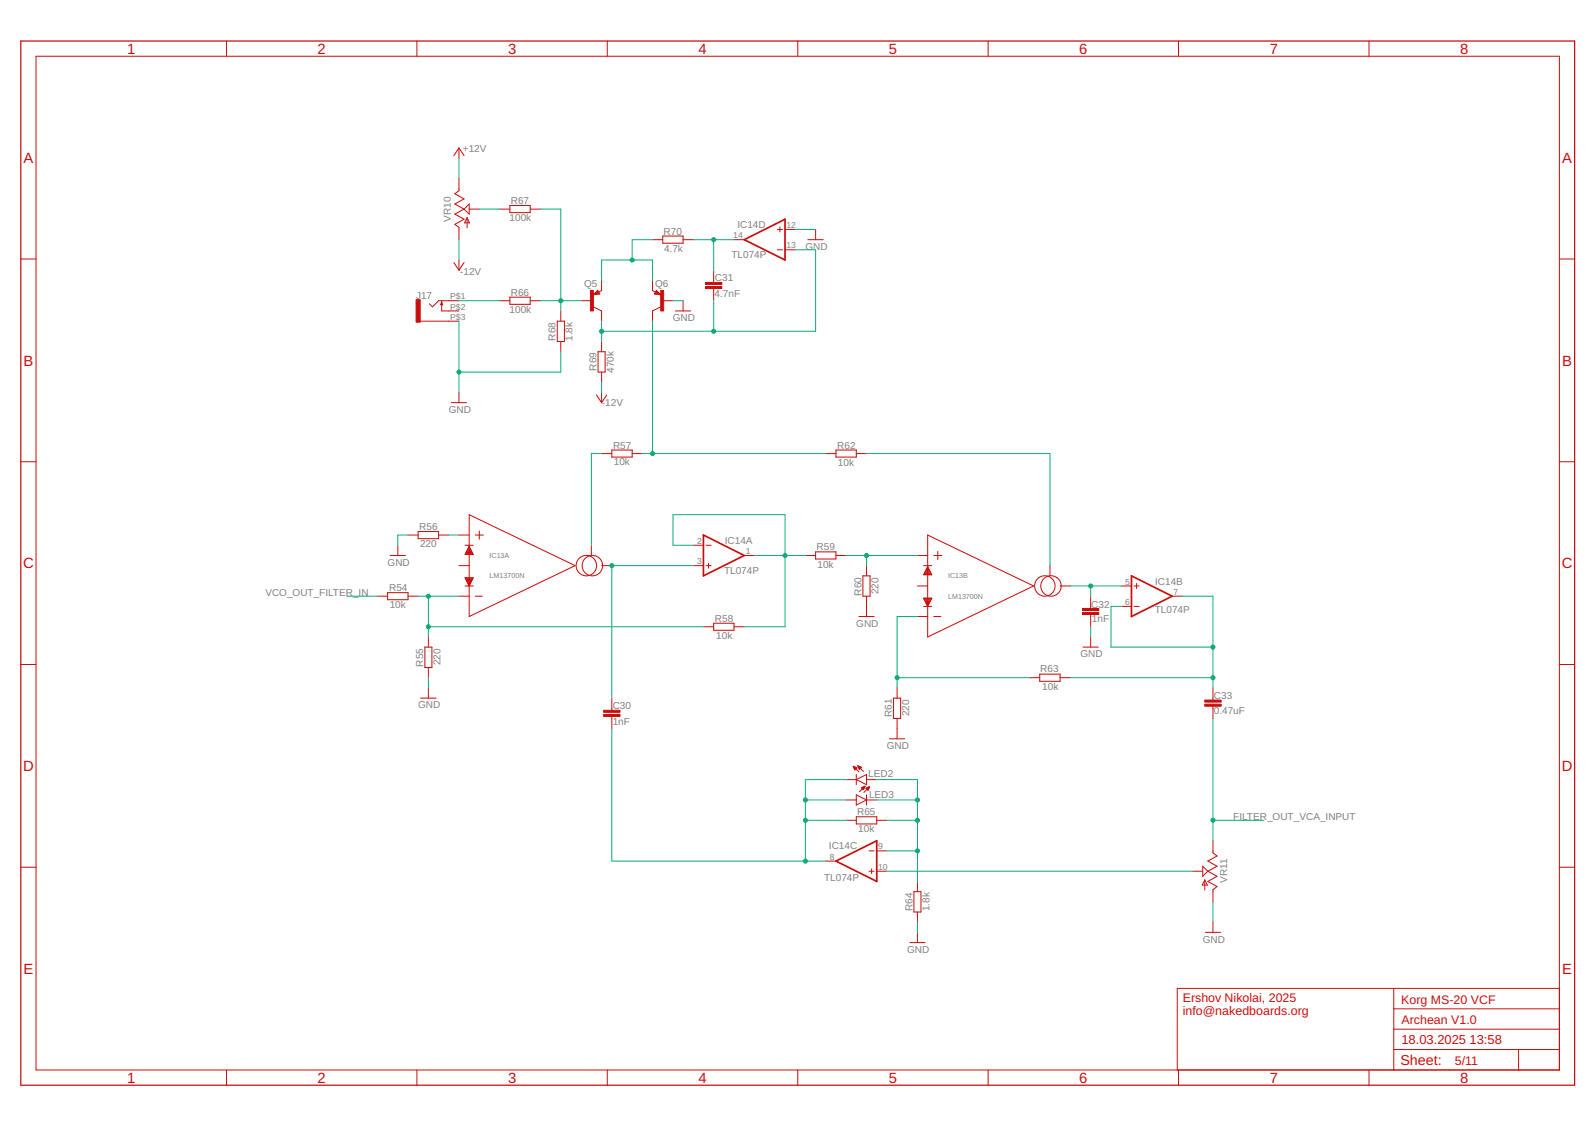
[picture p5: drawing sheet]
<svg xmlns="http://www.w3.org/2000/svg" width="297mm" height="210mm" viewBox="0 0 297 210" stroke-linecap="round" stroke-linejoin="round" font-family="sans-serif">
<g fill="none" stroke="#c90d0c" stroke-width=".19">
<path d="M6.7 10.5h283.7v188.8h-283.7zM42.2 7.6v2.9M77.6 7.6v2.9M113.1 7.6v2.9M148.6 7.6v2.9M184 7.6v2.9M219.5 7.6v2.9M255 7.6v2.9M85.5 27.6v1.8M85.5 33.3v2.2l-.8 .6 1.7 .9-1.7 1 1.7 .9M85.5 27.6l.9 1.4M85.5 27.6l-1 1.4"/>
<path d="M86.4 38.9l-1.7 1 1.7 .9-1.7 1 .8 .6v2.2M86.4 38.9l1-.9v1.9zM87.4 38.9h1.9M93.1 38.9h1.9M95 38.3h3.7v1.3h-3.7zM98.7 38.9h1.9M3.9 48.2h2.8M78.3 59.8h7.2M82.3 56.2v1.7h3.2M82.3 56.2l.1 .6h-.3zM84.5 48.9l1 1.4M85.5 56h-3.8l-1.2 1.1-.5-.5"/>
<path d="M85.5 48.4v1.9M86.4 48.9l-.9 1.4M87 40.6v1.8M87 40.6l.5 .9h-1zM93.1 56h1.9M95 55.4h3.7v1.3h-3.7zM98.7 56h1.9M103.8 59.8h1.3v3.8h-1.3zM104.4 57.9v1.9M108.2 56h1.9M110.5 57.1l1.5 .8v1.9M111.3 54.6h-.3l.3-.2 .2 .3-.8 .1 .6-.6 .3 .5"/>
<path d="M111.3 54.1l.4 .7-1.2 .1zM112 52.2v1.9l-.5 .3M121.5 44.6h1.9M121.5 52.2v1.9l.6 .3M122.2 54.1l.8 .8-1.1-.1zM122.3 54.6h.3l-.3-.2-.2 .3 .8 .1-.6-.6-.3 .5M123 57.1l-1.5 .8v1.9M123.4 44h3.8v1.3h-3.8zM123.4 56h1.9M125.8 57.9h2.8M127.2 56v1.9M127.2 44.6h1.9"/>
<path d="M132.9 50.3v2.3M132.9 53.7v2.3M136.7 44.6h1.9M144.8 42.7h.9M144.8 46.5h.9M145.2 42.3v.9M146.2 42.7h1.9M146.2 46.5h1.9M150.5 44.6h2.8M151.9 42.7v1.9M290.4 48.2h2.8M84.1 75h2.8"/>
<path d="M85.5 73.1v1.9M104.4 63.6v1.9M111.1 73.6l.9 1.4M111.4 65.5h1.3v3.8h-1.3zM112 63.6v1.9M112 69.3v1.9M112 73.1v1.9M113 73.6l-1 1.4M3.9 86h2.8M76 99.7h1.9M77.9 99h3.8v1.3h-3.8zM81.7 99.7h1.9"/>
<path d="M85.5 99.7h1.9M87.4 95.9l19.7 9.4-19.7 9.5zM88.5 99.7h1.5M89.3 98.9v1.5M112 84.5h1.9M113.9 83.8h3.8v1.3h-3.8zM117.7 84.5h1.9M153.8 84.5h1.9M155.7 83.8h3.8v1.3h-3.8zM159.5 84.5h1.9M172.8 99.7l19.7 9.4-19.7 9.5zM290.4 86h2.8"/>
<path d="M70.3 111h1.9M72.2 110.4h3.8v1.3h-3.8zM72.7 103.5h2.8M74.1 101.6v1.9M76 111h1.9M79.8 118.6v1.9M85.5 105.3h1.9M85.5 111h1.9M86.6 101.6h1.5M86.6 109.1h1.5M86.6 107.6h1.5l-.7 1.5zM86.6 103.2h1.5"/>
<path d="M86.7 107.8h1.3M86.7 103.1h1.3M86.8 107.9h1.2M86.8 102.9h1.1M86.8 108.1h1.1M86.9 102.7h1M86.9 108.3h.9M87 102.6h.8M87 108.4h.7M87 102.4h.7M87.1 108.6h.6M87.1 102.3h.5"/>
<path d="M87.2 108.7h.4M87.2 102.1h.3M87.2 108.9h.3M87.3 101.9h.2M87.3 101.8h.1M87.3 109.1h.1M87.4 101.7l.7 1.6h-1.5zM88.5 111h1.3M110.1 101.6v1.9M112 105.3h1.9M129.1 105.3h1.9M129.1 101.6h1.9"/>
<path d="M131 116.7h1.9M131.5 105.3h.9M131.5 101.6h.9M132 104.9v.9M132.9 116.1h3.8v1.3h-3.8zM136.7 116.7h1.9M138.6 103.5h1.9M150 103.5h1.9M151.9 102.8h3.8v1.3h-3.8zM155.7 103.5h1.9M160 114.8h2.8M160.7 107.3h1.3v3.7h-1.3z"/>
<path d="M161.4 105.3v2M161.4 111v3.8M170.9 103.5h1.9M170.9 109.1h1.9M170.9 114.8h1.9M172 105.3h1.5M172 112.9h1.5M172 111.4h1.5l-.7 1.5zM172 107h1.5M172.1 111.6h1.3M172.1 106.8h1.3M172.2 111.7h1.2"/>
<path d="M172.2 106.7h1.1M172.2 111.9h1.1M172.3 106.5h.9M172.3 112.1h.9M172.3 106.4h.9M172.4 112.2h.7M172.4 106.2h.7M172.5 112.4h.5M172.5 106.1h.5M172.6 112.5h.4M172.6 105.9h.3M172.6 112.7h.3"/>
<path d="M172.7 105.7h.2M172.7 112.9h.1M172.7 105.6h.1M172.8 105.5l.7 1.6h-1.5zM173.9 103.5h1.5M173.9 114.8h1.3M174.6 102.7v1.5M195.5 105.3v2M197.4 109.1h1.9M203.1 111v2.3M203.1 114.4v2.3M203.1 118.6v1.9"/>
<path d="M208.8 109.1h1.9M208.8 112.9h1.9M211.2 109.1h.9M211.2 112.9h.9M211.7 108.7v.9M218.3 111h1.9M3.9 123.8h2.8M78.4 130h2.8M79.1 120.5h1.3v3.8h-1.3zM79.8 124.3v1.9M79.8 128.1v1.9M113.9 130v2.3"/>
<path d="M113.9 133.4v2.3M165.7 137.6h2.8M166.4 130h1.3v3.8h-1.3zM167.1 128.1v1.9M167.1 133.8v3.8M191.7 126.2h1.9M193.6 125.6h3.8v1.3h-3.8zM197.4 126.2h1.9M201.7 120.5h2.8M225.9 128.1v2.3M225.9 131.5v2.3M290.4 123.8h2.8"/>
<path d="M157.6 152.8h1.9M157.6 145.2h1.9M157.6 149h1.9M158.9 142.7l1.1 1.1M158.9 142.7l.7 .3-.4 .4zM158.9 142.8h.1M159 142.9h.2M159 142.9h.4M159 143h.6M159.1 143.1h.4M159.1 143.2h.3M159.1 143.3h.2"/>
<path d="M159.2 143.3h.1M159.5 145.2l1.9-.9v1.9zM159.5 144.3v1.9M159.5 148l1.9 1-1.9 .9zM159.5 152.1h3.8v1.4h-3.8zM159.8 142.6l1 1.1M159.8 142.6l.6 .3M159.8 142.6l.2 .7 .4-.4M159.8 142.7h.1M159.8 142.8h.3M159.9 142.9h.4M159.9 142.9h.5"/>
<path d="M159.9 143h.4M160 143.1h.3M160 143.2h.2M160 143.3h.1M160.4 146.7h.6M160.5 146.8h.4M160.6 146.9h.3M160.6 146.6h.4M160.7 146.9h.2M160.7 147h.1M160.8 146.5h.2M161 146.5h.1"/>
<path d="M161.1 146.4l-1.1 1.1M161.1 146.4l-.7 .3M161.1 146.4l-.3 .7-.4-.4M161.3 146.8l.6-.3-.3 .7zM161.3 146.9h.5M161.3 146.8h.5M161.4 148v1.9M161.4 145.2h1.9M161.4 149h1.9M161.4 146.9h.4M161.5 147h.2M161.5 146.7h.4"/>
<path d="M161.6 147.1h.1M161.7 146.6h.2M161.8 158.5h1M161.9 146.5h.1M161.9 146.5l-1 1.1M163.3 158.5h1.9M163.3 152.8h1.9M225.9 156.6v2.3l.8 .5-1.8 1 1.8 .9-1.8 1M3.9 161.5h2.8M153.8 160.4h1.9M161.8 162.3h1M162.3 161.8v1"/>
<path d="M163.3 162.3h1.9M169.4 175.6h2.9M170.2 166.1h1.3v3.8h-1.3zM170.9 164.2v1.9M170.9 169.9v1.9M170.9 173.7v1.9M222.1 162.3h1.9M224 161.3l.9 1-.9 .9zM224.4 163.9v1.9M224.4 163.9l.5 .9h-1zM224.5 173.7h2.8M224.9 162.3l1.8 .9-1.8 1 1.8 .9-.8 .6v2.3"/>
<path d="M225.9 171.8v1.9M290.4 161.5h2.8M42.2 199.3v2.8M77.6 199.3v2.8M113.1 199.3v2.8M148.6 199.3v2.8M184 199.3v2.8M219.5 199.3v2.8M255 199.3v2.8M259.6 195.5h30.8M259.6 184.1v15.2M259.6 191.7h30.8"/>
<path d="M259.6 187.9h30.8M282.8 195.5v3.8M290.4 184.1h-71.2v15.2"/>
<circle cx="109.2" cy="105.3" r="1.91"/>
<circle cx="110.3" cy="105.3" r="1.91"/>
<circle cx="194.6" cy="109.1" r="1.91"/>
<circle cx="195.7" cy="109.1" r="1.91"/>
</g>
<path d="M138.6 44.6l7.6-3.8v7.6zM131 99.7l7.6 3.8-7.6 3.8zM210.7 107.3l7.6 3.7-7.6 3.8zM155.7 160.4l7.6-3.8v7.6z" fill="none" stroke="#c90d0c" stroke-width=".32"/>
<g fill="#c90d0c" stroke="#c90d0c" stroke-width=".19">
<path d="M131.4 53.4h3v.3h-3z"/>
<path d="M131.4 52.6h3v.4h-3z"/>
<path d="M224.4 131.1h3v.4h-3z"/>
<path d="M224.4 130.4h3v.4h-3z"/>
<path d="M112.4 133.1h3.1v.3h-3.1z"/>
<path d="M112.4 132.3h3.1v.4h-3.1z"/>
<path d="M77.5 55.8h.8v4.2h-.8z"/>
<path d="M201.6 113.3h3v.4h-3z"/>
<path d="M201.6 114.1h3v.3h-3z"/>
<path d="M110 54.1h.5v3.8h-.5z"/>
<path d="M123 54.1h.6v3.8h-.6z"/>
</g>
<path d="M3.9 7.6h289.3v194.5h-289.3z" fill="none" stroke="#c90d0c" stroke-width=".23"/>
<g fill="none" stroke="#0dab76" stroke-width=".19">
<path d="M85.5 29.4v3.9M89.3 38.9h3.8M100.6 38.9h3.8v19M85.5 56h7.6M85.5 44.6v3.8M85.5 59.8v13.3M100.6 56h7.6M112 52.2v-3.8h9.5v3.8M112 59.8v3.8M121.5 59.8v24.7M121.5 44.6h-3.8v3.8M125.3 56h1.9"/>
<path d="M129.1 44.6h7.6M132.9 44.6v5.7M132.9 56v5.7M148.1 42.7h3.8M148.1 46.5h3.8v15.2h-39.9M104.4 65.5v3.8h-18.9M112 71.2v1.9M76 99.7h-1.9v1.9M83.6 99.7h1.9M112 84.5h-1.9v17.1M119.6 84.5h34.2M161.4 84.5h34.1v20.8"/>
<path d="M64.6 111h5.7M77.9 111h7.6M79.8 111v7.6M79.8 116.7h51.2M129.1 101.6h-3.8v-5.7h20.9v20.8h-7.6M129.1 105.3h-15.2v24.7M140.5 103.5h9.5M157.6 103.5h13.3M161.4 103.5v1.8M170.9 114.8h-3.8v13.3M199.3 109.1h9.5M203.1 109.1v1.9"/>
<path d="M203.1 116.7v1.9M208.8 112.9h-1.9v7.6h19M220.2 111h5.7v17.1M79.8 126.2v1.9M113.9 135.7v24.7h39.9M167.1 126.2h24.6M199.3 126.2h26.6M225.9 133.8v22.8M150 152.8h7.6M150 149h7.6M157.6 145.2h-7.6v15.2M163.3 145.2h7.6v19"/>
<path d="M163.3 149h7.6M165.2 152.8h5.7M165.2 158.5h5.7M225.9 152.8h9.5M165.2 162.3h56.9M170.9 171.8v1.9M225.9 168v3.8"/>
</g>
<g fill="#0dab76" stroke="#0dab76" stroke-width=".19">
<circle cx="85.5" cy="69.3" r=".38"/>
<circle cx="117.7" cy="48.4" r=".38"/>
<circle cx="104.4" cy="56" r=".38"/>
<circle cx="112" cy="61.7" r=".38"/>
<circle cx="132.9" cy="61.7" r=".38"/>
<circle cx="132.9" cy="44.6" r=".38"/>
<circle cx="146.2" cy="103.5" r=".38"/>
<circle cx="79.8" cy="111" r=".38"/>
<circle cx="79.8" cy="116.7" r=".38"/>
<circle cx="113.9" cy="105.3" r=".38"/>
<circle cx="161.4" cy="103.5" r=".38"/>
<circle cx="167.1" cy="126.2" r=".38"/>
<circle cx="203.1" cy="109.1" r=".38"/>
<circle cx="225.9" cy="152.8" r=".38"/>
<circle cx="121.5" cy="84.5" r=".38"/>
<circle cx="150" cy="160.4" r=".38"/>
<circle cx="150" cy="149" r=".38"/>
<circle cx="150" cy="152.8" r=".38"/>
<circle cx="170.9" cy="158.5" r=".38"/>
<circle cx="170.9" cy="152.8" r=".38"/>
<circle cx="170.9" cy="149" r=".38"/>
<circle cx="225.9" cy="126.2" r=".38"/>
<circle cx="225.9" cy="120.5" r=".38"/>
</g>
<g font-size="2.8" fill="#c90d0c">
<text x="23.7" y="10">1</text>
<text x="59.1" y="10">2</text>
<text x="94.6" y="10">3</text>
<text x="130.1" y="10">4</text>
<text x="165.5" y="10">5</text>
<text x="201" y="10">6</text>
<text x="236.5" y="10">7</text>
<text x="271.9" y="10">8</text>
<text x="4.4" y="30.3">A</text>
<text x="290.9" y="30.3">A</text>
<text x="4.4" y="68.1">B</text>
<text x="290.9" y="68.1">B</text>
<text x="4.3" y="105.8">C</text>
<text x="290.8" y="105.8">C</text>
<text x="4.3" y="143.6">D</text>
<text x="290.8" y="143.6">D</text>
<text x="4.4" y="181.4">E</text>
<text x="290.9" y="181.4">E</text>
<text x="23.7" y="201.7">1</text>
<text x="59.1" y="201.7">2</text>
<text x="94.6" y="201.7">3</text>
<text x="130.1" y="201.7">4</text>
<text x="165.5" y="201.7">5</text>
<text x="201" y="201.7">6</text>
<text x="236.5" y="201.7">7</text>
<text x="271.9" y="201.7">8</text>
</g>
<text font-size="2.7" fill="#c90d0c" x="260.8" y="198.4">Sheet:</text>
<g font-size="2.4" fill="#c90d0c">
<text x="261" y="194.5">18.03.2025</text>
<text x="273.7" y="194.5">13:58</text>
</g>
<g font-size="2.3" fill="#c90d0c">
<text x="220.3" y="186.7">Ershov Nikolai, 2025</text>
<text x="220.3" y="189.1">info@nakedboards.org</text>
<text x="261" y="186.9">Korg MS-20 VCF</text>
<text x="261" y="190.7">Archean V1.0</text>
<text x="271" y="198.3">5/11</text>
</g>
<g font-size="1.9" fill="#808080">
<text x="86.2" y="28.2">+12V</text>
<text x="84" y="41.3" transform="rotate(-90 84 41.3)">VR10</text>
<text x="94.9" y="41.2">100k</text>
<text x="95.1" y="38">R67</text>
<text x="123.6" y="43.7">R70</text>
<text x="123.7" y="46.9">4.7k</text>
<text x="137.3" y="42.5">IC14D</text>
<text x="150" y="46.5">GND</text>
<text x="85.7" y="51.2">-12V</text>
<text x="108.8" y="53.4">Q5</text>
<text x="122" y="53.4">Q6</text>
<text x="133.2" y="52.4">C31</text>
<text x="136.2" y="48">TL074P</text>
<text x="77.5" y="55.6">J17</text>
<text x="94.9" y="58.3">100k</text>
<text x="95.1" y="55">R66</text>
<text x="125.3" y="59.8">GND</text>
<text x="133.1" y="55.3">4.7nF</text>
<text x="103.5" y="63.4" transform="rotate(-90 103.5 63.4)">R68</text>
<text x="106.6" y="63.5" transform="rotate(-90 106.6 63.5)">1.8k</text>
<text x="111.1" y="69" transform="rotate(-90 111.1 69)">R69</text>
<text x="114.3" y="69.4" transform="rotate(-90 114.3 69.4)">470k</text>
<text x="83.6" y="76.9">GND</text>
<text x="112.1" y="75.6">-12V</text>
<text x="114.2" y="83.6">R57</text>
<text x="155.9" y="83.6">R62</text>
<text x="114.3" y="86.7">10k</text>
<text x="156.1" y="86.8">10k</text>
<text x="78.1" y="98.7">R56</text>
<text x="78.2" y="101.9">220</text>
<text x="135" y="101.3">IC14A</text>
<text x="72.2" y="105.4">GND</text>
<text x="134.8" y="107">TL074P</text>
<text x="152.1" y="102.5">R59</text>
<text x="152.2" y="105.7">10k</text>
<text x="49.4" y="111">VCO_OUT_FILTER_IN</text>
<text x="72.5" y="110.1">R54</text>
<text x="72.6" y="113.3">10k</text>
<text x="160.5" y="110.9" transform="rotate(-90 160.5 110.9)">R60</text>
<text x="163.6" y="110.7" transform="rotate(-90 163.6 110.7)">220</text>
<text x="203.2" y="113.2">C32</text>
<text x="215.1" y="108.9">IC14B</text>
<text x="133.2" y="115.8">R58</text>
<text x="133.4" y="119.1">10k</text>
<text x="159.5" y="116.7">GND</text>
<text x="203.3" y="115.9">1nF</text>
<text x="215.1" y="114.2">TL074P</text>
<text x="78.8" y="124.2" transform="rotate(-90 78.8 124.2)">R55</text>
<text x="82" y="123.9" transform="rotate(-90 82 123.9)">220</text>
<text x="193.7" y="125.3">R63</text>
<text x="201.2" y="122.4">GND</text>
<text x="77.9" y="131.9">GND</text>
<text x="194.1" y="128.5">10k</text>
<text x="226.1" y="130.3">C33</text>
<text x="114.1" y="135">1nF</text>
<text x="114.1" y="132.1">C30</text>
<text x="166.1" y="133.6" transform="rotate(-90 166.1 133.6)">R61</text>
<text x="169.3" y="133.4" transform="rotate(-90 169.3 133.4)">220</text>
<text x="226.1" y="133">0.47uF</text>
<text x="165.2" y="139.5">GND</text>
<text x="161.7" y="144.6">LED2</text>
<text x="161.8" y="148.6">LED3</text>
<text x="159.6" y="151.9">R65</text>
<text x="159.8" y="155">10k</text>
<text x="229.7" y="152.8">FILTER_OUT_VCA_INPUT</text>
<text x="154.4" y="158.1">IC14C</text>
<text x="153.5" y="164.1">TL074P</text>
<text x="228.6" y="164.4" transform="rotate(-90 228.6 164.4)">VR11</text>
<text x="169.9" y="169.6" transform="rotate(-90 169.9 169.6)">R64</text>
<text x="173.1" y="169.7" transform="rotate(-90 173.1 169.7)">1.8k</text>
<text x="169" y="177.5">GND</text>
<text x="224" y="175.6">GND</text>
</g>
<g font-size="1.6" fill="#808080">
<text x="136.6" y="44.4">14</text>
<text x="146.5" y="46.3">13</text>
<text x="146.5" y="42.5">12</text>
<text x="83.8" y="59.5">P$3</text>
<text x="83.8" y="55.8">P$1</text>
<text x="83.8" y="57.6">P$2</text>
<text x="129.9" y="101.3">2</text>
<text x="129.9" y="105.1">3</text>
<text x="138.9" y="103.2">1</text>
<text x="209.6" y="112.7">6</text>
<text x="209.6" y="108.9">5</text>
<text x="218.6" y="110.8">7</text>
<text x="154.5" y="160.1">8</text>
<text x="163.5" y="158.2">9</text>
<text x="163.5" y="162">10</text>
</g>
<g font-size="1.3" fill="#808080">
<text x="91.2" y="107.7">LM13700N</text>
<text x="91.2" y="103.9">IC13A</text>
<text x="176.6" y="107.7">IC13B</text>
<text x="176.6" y="111.5">LM13700N</text>
</g>
</svg>
